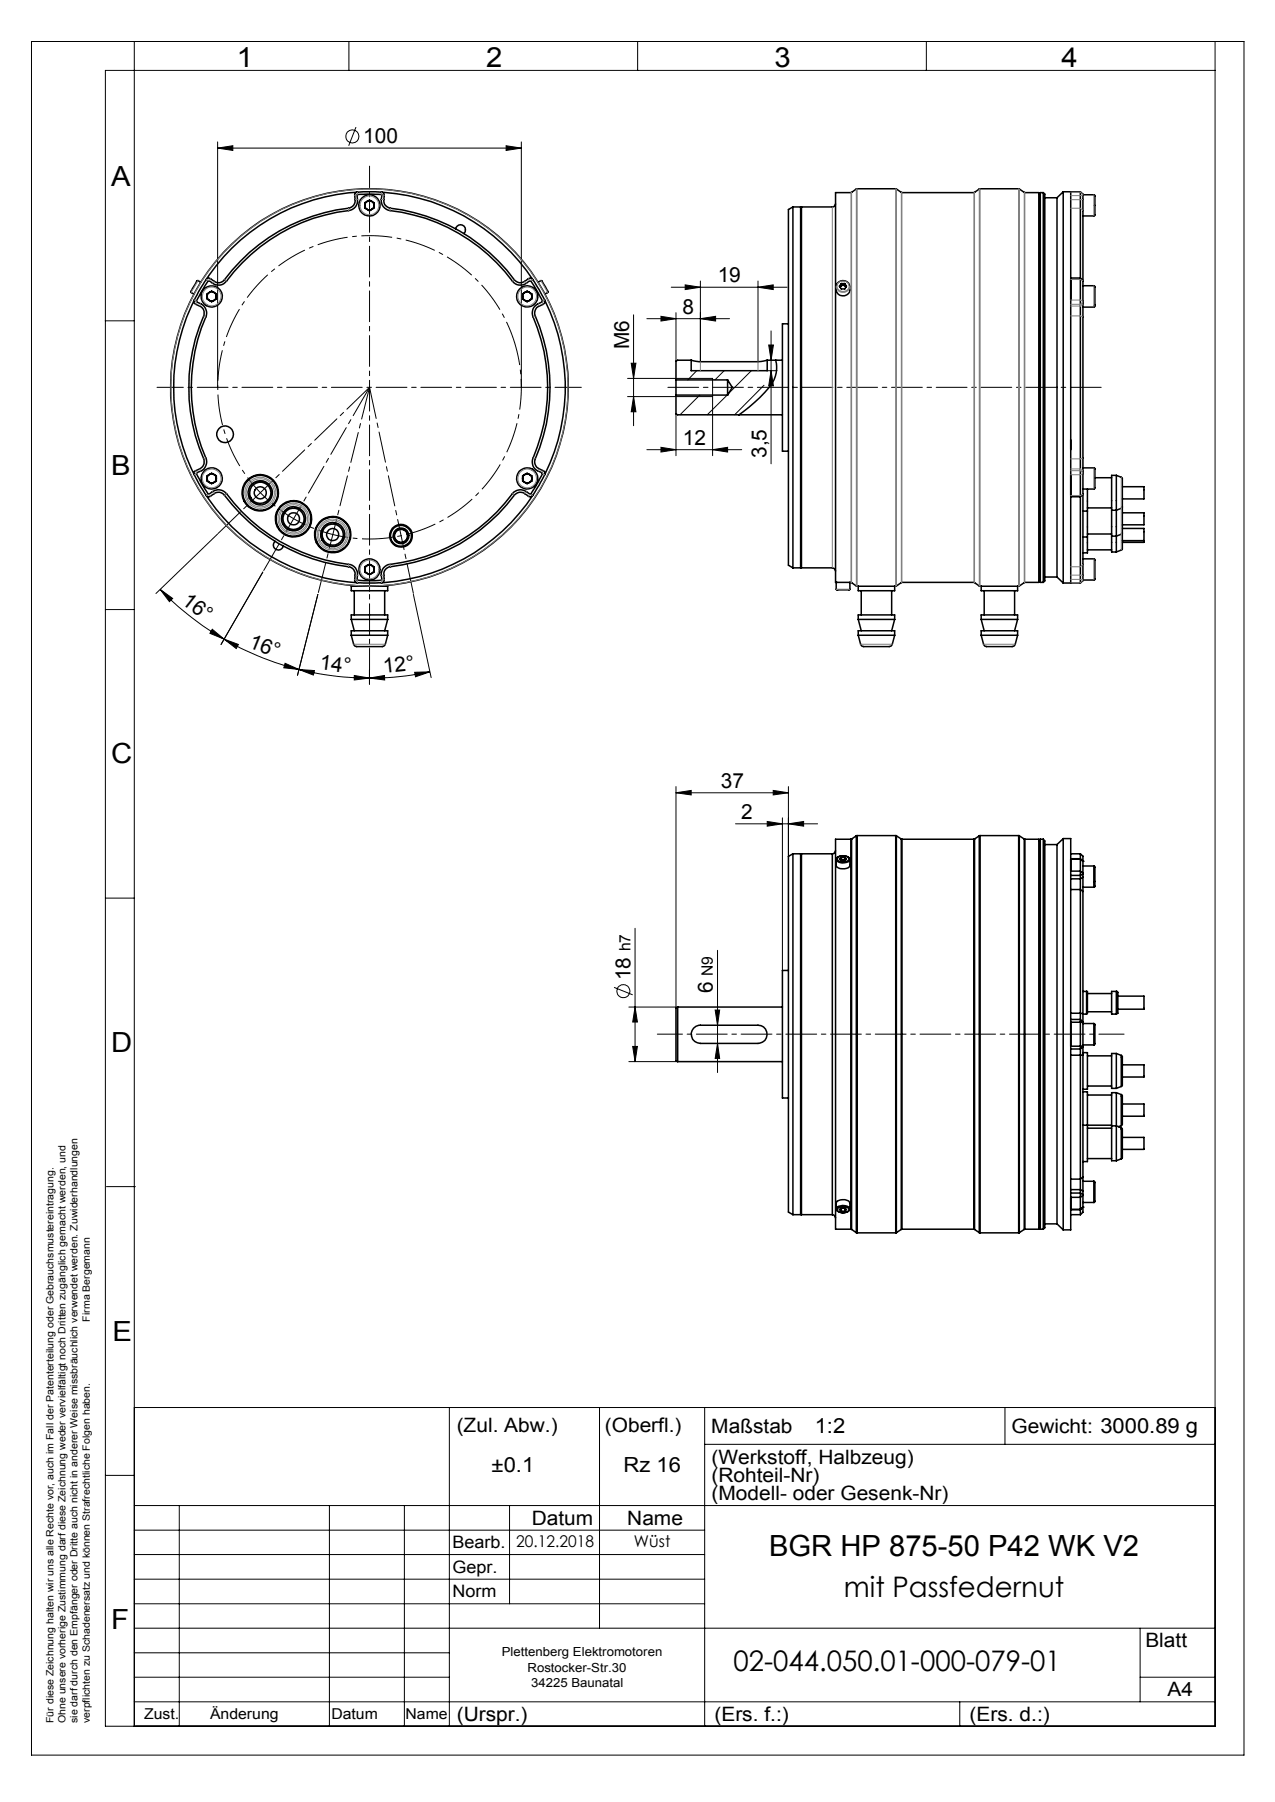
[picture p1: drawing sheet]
<svg xmlns="http://www.w3.org/2000/svg" width="210mm" height="297mm" viewBox="0 0 210 297" stroke-linecap="round" stroke-linejoin="round" font-family="sans-serif">
<g fill="none" stroke="#000" stroke-width=".16">
<path d="M5.2 6.8h199.7v282.5h-199.7zM22.1 6.8v277.7M57.5 6.8v4.8M105 6.8v4.8M152.6 6.8v4.8M200.1 6.8v277.7h-182.7v-272.9h182.7M35.8 24.4l2.5-.4v.8zM35.8 23.4v40.4M35.8 24.4h50.1M58.6 21l-1.2 3M83.4 24l2.5 .4-2.5 .4zM85.9 23.4v40.4"/>
<path d="M17.3 52.9h4.8M104 59.9h.7l-.3 2.5zM104.4 51.9v18.3M106.5 52.5h13.7M108.9 52.1l2.4 .4-2.4 .4zM110.6 47.3h19M111.3 51.5v8M112.9 47l2.5 .3-2.5 .4zM115.4 52.5l2.5-.4v.8zM115.4 46.3v13.3M124.8 47.3l2.6-.3v.7zM124.8 46.3v13.3"/>
<path d="M126.6 56.9h.8l-.4 2.5zM127 54.5v21.9M127.7 59.4h.3M103.4 62.4h14v12.7M103.4 65.4h14M104.4 65.4l.3 2.5h-.7zM106.5 74.1h15.7M108.9 73.7l2.4 .4-2.4 .4zM111.3 68.2v6.9M114.8 61.1l-1.5 1.5M115.3 65.1l-3.3 3.3M117.4 74.1l2.4-.4v.8z"/>
<path d="M119.3 61.1l-1.5 1.5M119.8 65.1l-3.3 3.3M123.8 61.1l-3.8 3.7M125.8 63.5l-4.8 4.9M126.4 61.1h1.6M127 61.1l.4 2.5h-.8zM26.4 97.2l2 1.4-.5 .6zM26.4 97.2a48 48 0 0 0 10.5 8.1M35.8 88l-10.1 9.8M43.3 94.3l-6.9 11.9M52.4 98l-3.4 13.3M68.1 98l2.9 13.7"/>
<path d="M17.4 100.5h4.7M35 103.7l1.9 1.6-2.3-.9zM36.9 105.3l2.4 .9-.4 .7zM36.9 105.3a47.4 47.4 0 0 0 12.3 5M47 109.3l2.2 1-2.5-.2zM49.2 110.3l2.6 .2-.2 .8zM49.2 110.3a48.5 48.5 0 0 0 11.7 1.5M58.3 111.3l2.6 .5-2.6 .3zM60.9 111.8l2.4-.5 .1 .8zM60.9 110.4v2.4M68.3 110.8l2.5-.1-2.4 .8zM70.8 110.7a47 47 0 0 1-9.9 1.1"/>
<path d="M111.3 130.7l2.5-.4v.7zM111.3 129.6v36.5M111.3 130.7h18.6M121.1 135.8h13.6M126.4 135.4l2.5 .4-2.5 .4zM127.4 130.3l2.5 .4-2.5 .3zM128.9 134.8v25.1M129.9 135.8l2.5-.4v.8zM129.9 129.6v11.5M17.4 148h4.7M104.6 153v22M118.2 156.6v20.2"/>
<path d="M101.1 162.7l3.1 1.3M103.6 166h8M103.6 175h8M104.2 172.5h.8l-.4 2.5zM104.6 166l.4 2.4h-.8zM117.8 166.5h.7l-.3 2.5zM118.2 172l.3 2.4h-.7zM17.5 195.6h4.8M22.1 232h178M74 232v52.5M98.7 232v36.4M116.1 238.1h84"/>
<path d="M116.1 232v52.5M165.5 232v6.1M17.4 243.2h4.7M22.1 256.2h94M22.1 252.2h94M22.1 248.1h178M29.5 248.1v36.4M54.3 248.1v36.4M66.6 248.1v36.4M83.9 248.1v16.2M22.1 264.3h94M22.1 260.3h94"/>
<path d="M22.1 268.4h178M22.1 272.4h51.9M22.1 276.4h51.9M187.8 276.4h12.3M187.8 268.4v12.1M22.1 280.5h178M158.1 280.5v4"/>
<circle cx="58" cy="22.5" r="1.08"/>
<circle cx="102.7" cy="163.4" r="1.08"/>
</g>
<path d="M84.8 56.5a25 25 0 0 0-41.9-10 25 25 0 0 0 11.4 41.5 25 25 0 0 0 30.8-30.1l-.3-1.4" fill="none" stroke="#000" stroke-width=".16" stroke-dasharray="5.1 .8 .8 .8" stroke-dashoffset="1.3" stroke-linecap="butt"/>
<path d="M182 63.8h-72.6" fill="none" stroke="#000" stroke-width=".16" stroke-dasharray="5.1 .8 .8 .8" stroke-dashoffset="-.6"/>
<path d="M108.3 170.4h76.8" fill="none" stroke="#000" stroke-width=".16" stroke-dasharray="5.1 .8 .8 .8" stroke-dashoffset=".9"/>
<path d="M60.9 27.4v83" fill="none" stroke="#000" stroke-width=".16" stroke-dasharray="5.1 .8 .8 .8" stroke-dashoffset="1.5"/>
<path d="M25.9 63.8h69.8" fill="none" stroke="#000" stroke-width=".16" stroke-dasharray="5.1 .8 .8 .8" stroke-dashoffset=".7"/>
<path d="M60.9 63.8l7.2 34.2" fill="none" stroke="#000" stroke-width=".16" stroke-dasharray="5.1 .8 .8 .8" stroke-dashoffset="-.2"/>
<path d="M60.9 63.8l-8.5 34.2M60.9 63.8l-17.6 30.5" fill="none" stroke="#000" stroke-width=".16" stroke-dasharray="5.1 .8 .8 .8" stroke-dashoffset="-.3"/>
<path d="M60.9 63.8l-25 24.2" fill="none" stroke="#000" stroke-width=".16" stroke-dasharray="5.1 .8 .8 .8" stroke-dashoffset="-.1"/>
<g fill="#000">
<path d="M35.8 24.4l2.5-.4v.8zM83.4 24l2.5 .4-2.5 .4z"/>
<path d="M108.9 52.1l2.4 .4-2.4 .4zM115.4 52.5l2.5-.4v.8zM112.9 47l2.5 .3-2.5 .4zM124.8 47.3l2.6-.3v.7zM108.9 73.7l2.4 .4-2.4 .4zM117.4 74.1l2.4-.4v.8zM111.3 130.7l2.5-.4v.7zM127.4 130.3l2.5 .4-2.5 .3zM126.4 135.4l2.5 .4-2.5 .4zM129.9 135.8l2.5-.4v.8z"/>
<path d="M104.4 65.4l.3 2.5h-.7zM104 59.9h.7l-.3 2.5zM127 61.1l.4 2.5h-.8zM126.6 56.9h.8l-.4 2.5zM118.2 172l.3 2.4h-.7zM117.8 166.5h.7l-.3 2.5z"/>
<path d="M26.4 97.2l2 1.4-.5 .6zM35 103.7l1.9 1.6-2.3-.9z"/>
<path d="M36.9 105.3l2.4 .9-.4 .7zM47 109.3l2.2 1-2.5-.2z"/>
<path d="M49.2 110.3l2.6 .2-.2 .8zM58.3 111.3l2.6 .5-2.6 .3z"/>
<path d="M60.9 111.8l2.4-.5 .1 .8zM68.3 110.8l2.5-.1-2.4 .8z"/>
<path d="M104.6 166l.4 2.4h-.8zM104.2 172.5h.8l-.4 2.5z"/>
</g>
<g fill="none" stroke="#000" stroke-width=".25">
<path d="M58.9 31.7a32.1 32.1 0 0 0-24.9 14.4M58.9 31.7h3.9M58.9 31.7a.49 .49 0 0 0-.5 .5 1.47 1.47 0 0 1-1 2.1 29.7 29.7 0 0 0-20.6 12 1.48 1.48 0 0 1-2.1-.4 .45 .45 0 0 0-.7 .2M60.1 33.4l.8-.4 .7 .4v.9l-.7 .4-.8-.4zM62.8 31.7a32 32 0 0 1 24.9 14.4M62.8 31.7a.49 .49 0 0 1 .5 .5l-.1 .7a1.27 1.27 0 0 0 1.1 1.4 29.7 29.7 0 0 1 20.6 12 1.48 1.48 0 0 0 2.1-.4 .45 .45 0 0 1 .7 .2M75 37.7a.83 .83 0 0 1 1.3-.5 .83 .83 0 0 1 .1 1.3M130.6 34.1v59.5M130.6 34.1h1.3v59.5h-1.3M130.6 34.1l-.7 .4v58.7l.7 .4M132 34.1v59.5M132 34.1l-.1 .2"/>
<path d="M137.6 33.6a.54 .54 0 0 1-.5 .5h-5.1M171.3 31.7v64.3M171.3 31.7h.5M171.3 31.7l-.2 .3M171.8 31.7v64.3M171.8 31.7a.89 .89 0 0 1 .3 1v63l-.3 .3M172.1 32.6h2M174.1 32.6v62.5M175.1 31.6v64.5M175.1 31.6h2.8M175.1 31.6l-1 1M176.4 31.7v64.4"/>
<path d="M177.9 31.6v14.2M177.9 31.6l.5 .4v14.2M178.4 32.1h1.8l.1 .1v3.4h-1.9M32 49.5a32.3 32.3 0 0 0 0 28.7M32 49.5a.49 .49 0 0 0 .2 .7 1.5 1.5 0 0 1 1.4 1.4v.3a30.1 30.1 0 0 0 0 24 1.51 1.51 0 0 1-1.4 1.7 .46 .46 0 0 0-.2 .6M33.1 46.5l-.5-.3h-.1l-.2 .3-.9 1.5 .1 .2 .4 .3M34 46.1l-2 3.4M34.1 48.4l.8-.4 .7 .4v.9l-.7 .4-.8-.4zM34.3 46.2h.1a1.94 1.94 0 0 0 2.9 .1 29.6 29.6 0 0 1 20.4-11.7 1.89 1.89 0 0 0 1.1-2.5l1.6-.1 2.5 .1a1.82 1.82 0 0 0 1.3 2.6 29.5 29.5 0 0 1 20.4 11.9 1.99 1.99 0 0 0 2.7-.4l1.4 2.2 .7 1.3a1.92 1.92 0 0 0-1.6 2.5 29.5 29.5 0 0 1-.1 23.6v.3a1.95 1.95 0 0 0 1.6 1.9l-.6 1.4-1.4 2.1a1.92 1.92 0 0 0-2.9-.1 29.3 29.3 0 0 1-20.5 11.7 2.01 2.01 0 0 0-1 2.5 15.3 15.3 0 0 1-4.1 0 1.84 1.84 0 0 0-1.4-2.6 29.6 29.6 0 0 1-20.3-11.9 1.95 1.95 0 0 0-2.7 .4l-1.4-2.1-.7-1.4a1.86 1.86 0 0 0 1.6-2.5 29.5 29.5 0 0 1 .1-23.6 1.96 1.96 0 0 0-1.7-2.2zM86.1 48.4l.7-.4 .8 .4v.9l-.8 .4-.7-.4zM87.7 46.1l2 3.4M88.6 46.5l.5-.3 .2 .1 .6 1 .4 .8-.6 .4"/>
<path d="M89.7 49.5a32.2 32.2 0 0 1 0 28.7M89.7 49.5a.49 .49 0 0 1-.2 .7 1.82 1.82 0 0 0-1.3 .9l-.1 .5a30.5 30.5 0 0 1 0 24.3 1.51 1.51 0 0 0 1.4 1.7 .46 .46 0 0 1 .2 .6M113.8 59.4l1.3 .2h9.7l1.6-.2M113.8 59.4h-2.2l-.3 .1v3.1M113.8 59.4v1.7h12.6v-1.7M126.4 59.4h2.5M127.7 59.4a4.7 4.7 0 0 1-1 4.4 26.1 26.1 0 0 1-5 4.6M129.9 53.4h-1v21h1M137.9 46.7a1.22 1.22 0 0 1 1.7-.1 1.22 1.22 0 0 1 .2 1.7 1.22 1.22 0 0 1-1.7 .2 1.58 1.58 0 0 1-.2-1.8zM138.4 47.2a.53 .53 0 0 1 .9 0M138.4 47.2v.1zM138.6 46.7l-.3 .5 .3 .4h.5l.3-.4-.3-.5"/>
<path d="M138.6 46.7h.5M138.6 46.7v.3M138.6 47l-.2 .2M138.6 47h.5M139.1 47l.2 .2M139.1 46.7v.3M139.3 47.2v.1zM176.4 46.1v3.4M176.4 45.8h1.5M177.9 45.8v36.1M177.9 45.8l.5 .4M178.4 47.1h1.8l.1 .1v3.3l-1.9 .1"/>
<path d="M178.4 46.2v35.3M32 78.2l2 3.5M34.1 78.4l.8-.4 .7 .4v.9l-.7 .4-.8-.4zM86.1 78.4l.7-.4 .8 .4v.9l-.8 .4-.7-.4zM89.7 78.2l-2 3.5M111.3 62.6v2.5M111.3 65.1v3.1l.3 .2h17.3M111.3 62.6h8.5M111.3 65.1h8.5M119.8 62.6v2.5M119.8 62.6l.8 1.2-.8 1.3M176.4 72.5v1.6"/>
<path d="M176.4 78.2v3.5M178.4 77.1h1.8l.1 .1v3.3l-1.9 .1M180.3 78.7h2.8M183.9 78.3l1 .5v4.7M183.9 78.3v5.8M183.9 78.3h-.8v5.8M34 81.7a32.4 32.4 0 0 0 24.9 14.4M34 81.7a.47 .47 0 0 0 .7 .1 1.56 1.56 0 0 1 1.9-.5 34 34 0 0 0 9.4 8.3 32.9 32.9 0 0 0 11.9 4l.4 .5a2.13 2.13 0 0 1 .1 1.5l.1 .3 .4 .2M45.3 89.2a.83 .83 0 0 0 .1 1.4 .83 .83 0 0 0 1.3-.6M57.9 96.6h6v.8h-6zM58.3 96.5v.1M58.3 97.4v3.9"/>
<path d="M58.9 96.1h3.9M60.1 93.4l.8-.4 .7 .4v.9l-.7 .4-.8-.4zM63.4 96.5v.1M63.4 97.4v3.9M66.1 87.2h.1M67.1 88.1l.1 .1M87.7 81.7a32.3 32.3 0 0 1-24.9 14.4M87.7 81.7a.47 .47 0 0 1-.7 .1 1.58 1.58 0 0 0-1.9-.5l-.2 .2a29.8 29.8 0 0 1-20.8 11.9l-.5 .3-.3 .4-.1 .4 .1 1a.49 .49 0 0 1-.5 .6M131.9 93.4l.1 .2M132 93.6h5.1a.62 .62 0 0 1 .5 .5M137.7 96l.1 1.2h2.1l.1-1.2M137.7 96h-.1v-64.3h2.6l.9-.6h6.5l1 .6h11.8l.9-.6h6.6l.9 .6h2.3v64.3h-2.4l-.8 .6h-.3"/>
<path d="M137.7 96h2.3M140 96h.2l.8 .6h.4M141.4 96.6v.8h6v-.8M141.4 96.6h6M141.9 97.4v3.9M146.9 97.4v3.9M147.4 96.6h.2l.9-.6h12l.8 .6h.3M161.6 96.6v.8h6v-.8M161.6 96.6h6M162.1 97.4v3.9M167.1 97.4v3.9M171.1 95.7l.2 .3"/>
<path d="M171.3 96h.5M172.1 95.1h2M174.1 95.1l1 1M175.1 96.1h2.8M176.4 81.9h1.5M177.9 81.9v14.2M178.4 92.1h1.8l.1 .1v3.4h-1.9M178.4 81.5v14.2l-.5 .4M178.4 84.2h.7M178.4 88.5h.7M178.4 81.5l-.5 .4M179.1 80.6v3.6"/>
<path d="M179.1 84.2v4.3M179.1 88.5v2.6h-.7M179.1 83.7h4M179.1 88h4M179.1 90.6h4M183.1 84.1v4.3M183.1 88.4v2.6h.8M183.1 84.1h.8M183.1 88.4h.8M183.9 84.1v4.3M183.9 88.4v2.6M184.9 83.5l-.2 .3-.8 .3"/>
<path d="M184.9 87.8l-.1 .2-.9 .4M184.9 87.8v2.7l-1 .5M184.9 83.5v4.3M184.9 80.2h3.5v2h-3.5M184.9 84.5h3.5v2h-3.5M184.9 87.1h3.5v2M184.9 89.1h3.5M188.4 89.1v.3h-3.5M57.9 104.7l.4 1.6a.68 .68 0 0 0 .8 .3l4.1-.1 .3-.3 .4-1.5M57.9 102.1h6M57.9 102.1v-.8h6v.8M57.9 104.7h6"/>
<path d="M57.9 104.7v-.7h6v.7M57.9 102.1l.4 1.9M63.9 102.1l-.5 1.9M141.4 104.7l.3 1.5 .2 .3 .3 .1 4.5-.1 .3-.3 .4-1.5M141.4 102.1h6M141.4 102.1v-.8h6v.8M141.4 104.7h6M141.4 104.7v-.7h6v.7M141.4 102.1l.5 1.9M147.4 102.1l-.5 1.9M161.6 104.7l.4 1.5 .2 .3 .3 .1 4.5-.1 .2-.3 .4-1.5M161.6 102.1h6"/>
<path d="M161.6 104.7h6M161.6 104.7v-.7h6v.7M161.6 102.1v-.8h6v.8M161.6 102.1l.5 1.9M167.6 102.1l-.5 1.9M140.2 138.3h-2.6v64.3h2.6M140.2 138.3v64.3M140.3 138.3h-.1M140.3 138.3v64.3M141 137.8v65.4M141 137.8l-.7 .5M141.2 137.7l-.2 .1"/>
<path d="M141.2 137.7v65.5M141.2 137.7h6.3M147.5 137.7l.1 .1M147.5 137.7v65.5M147.6 137.8v65.4M147.6 137.8l.8 .5M148.4 138.3h.2M148.4 138.3v64.3M148.6 138.3v64.3M148.6 138.3h11.8M160.4 138.3v64.3M160.5 138.3h-.1"/>
<path d="M160.5 138.3v64.3M161.3 137.8v65.4M161.3 137.8l-.8 .5M161.4 137.7l-.1 .1M161.4 137.7v65.5M161.4 137.7h6.4M167.8 137.7l.1 .1M167.8 137.7v65.5M167.9 137.8v65.4M167.9 137.8l.8 .5M168.7 138.3h.1M168.7 138.3v64.3"/>
<path d="M168.8 138.3h2.3v64.3h-2.3M168.8 138.3v64.3M171.3 138.3v64.3M171.3 138.3h.5M171.3 138.3l-.2 .3M171.8 138.3a.69 .69 0 0 1 .3 .8v62.7a.69 .69 0 0 1-.3 .8M171.8 138.3v64.3M172.1 139.2h2M174.1 139.2v62.5M175.1 138.2v64.5M175.1 138.2h1.3v64.5h-1.3M175.1 138.2l-1 1"/>
<path d="M129.9 159.9h-1v21.1h1M130.6 140.7v59.5M130.6 140.7h1.3v59.5h-1.3M130.6 140.7l-.7 .4v58.7l.7 .4M132 140.7v59.5M132 140.7l-.1 .2M132 140.7h5.1M137.1 140.7v59.5M137.6 140.2a.54 .54 0 0 1-.5 .5M137.7 141.7a.96 .96 0 0 1 1.4-.6 .83 .83 0 0 1 .9 .6M137.7 141.7v.9a1.41 1.41 0 0 0 2.2 .2l.1-1.1M137.7 141.7a1.4 1.4 0 0 0 2.3 0"/>
<path d="M138 141.3a1.55 1.55 0 0 1 1.8 .2 .94 .94 0 0 1-1.3 .5 .54 .54 0 0 1-.6-.5zM138.6 141.3v.5M138.6 141.3l-.3 .3 .3 .2h.5l.3-.2-.3-.3M138.6 141.3h.5M138.6 141.8h-.1M138.6 141.8h.5M139.1 141.3v.5M139.1 141.8h.1M176.4 140.7h1.5M176.4 141.5h1.5M176.4 146.6h1.5M176.4 144.8h1.5"/>
<path d="M176.4 144.3h1.5M177.9 146.6v20.4M177.9 144.8v1.8M177.9 143.6v.7M177.9 141.6v2M177.9 141.6h-1.5v2h1.5M177.9 141.5v.1M177.9 140.7v.8M177.9 140.7l.5 .4v.9M177.9 144.3v.5M177.9 141.5l.5 .5M177.9 146.6l.5 .3"/>
<path d="M177.9 143.6l.5 .3M177.9 141.6l.5 .4M178.4 146.9v20.2M178.4 144.6v2.3M178.4 143.9v.1M178.4 142v1.9M178.4 142h.1M178.4 144v.6M178.4 142.7h1.8M178.4 146.2h1.8M178.4 144.6l-.5 .2M178.4 144l-.5 .3"/>
<path d="M180.2 142.7l.1 .2v3.2l-.1 .1M180.2 142.7v3.5M111.6 166l-.3 .1v8.7l.3 .2M111.6 166v9M111.6 175h17.3M111.6 166h17.3M114.2 169.5l.4-.3 .5-.2h9.7a1.5 1.5 0 0 1 1.5 1.5 1.5 1.5 0 0 1-1.5 1.5h-9.4a1.5 1.5 0 0 1-1.4-.9 1.5 1.5 0 0 1 .2-1.6zM176.4 172.9h1.5M176.4 168h1.5M176.4 173.9h1.5M176.4 167h1.5M177.9 173.9v20.4"/>
<path d="M177.9 168.5v3.9M177.9 168.5h-1.5v3.9h1.5M177.9 172.4v.5M177.9 168v.5M177.9 172.9v1M177.9 167v1M177.9 168l.5 .4M177.9 168.5h.5M177.9 167l.5 .1M178.4 173.5h.7v6h-.7M178.4 179.9h.7v11.5h-.7M178.4 173.9v20.1"/>
<path d="M178.4 168.5v3.9M178.4 172.4v.1M178.4 168.4v.1M178.4 172.5v1.4M178.4 167.1v1.3M178.4 167.1h.6M178.4 163.4h.6M178.4 168.7h1.8M178.4 172.2h1.8M178.4 172.5l-.5 .4M178.4 173.9h-.5M178.4 172.4h-.5"/>
<path d="M179 163.4h.1M179 163.4v3.7M179 163.4l.1 .1v3.5l-.1 .1M179.1 166.8h4M179.1 163.8h4M179.1 179h4M179.1 174h4M180.2 168.7l.1 .1v3.3l-.1 .1M180.2 168.7v3.5M183.9 163.4h-.8v3.7h.8M183.9 163.4h.1M183.9 163.4v3.7"/>
<path d="M183.9 163.4l.2 .1v3.5l-.2 .1M183.9 173.6v5.8M183.9 173.6h-.8v5.8h.8M183.9 173.6l.8 .4M184.1 164.2h4.3v2.1h-4.3M184.7 174l.2 .1v4.8l-.2 .2M184.7 174v5.1M184.7 179.1l-.8 .3M184.9 175.5h3.5v2h-3.5M137.7 199.2v-.9a1.43 1.43 0 0 1 2.2-.2l.1 1.1a1.46 1.46 0 0 0-2.2-.1 .55 .55 0 0 0 .6 .7 1.29 1.29 0 0 0 1.6-.5M138 199.1l.2-.1a1.35 1.35 0 0 1 1.6 .3 1.06 1.06 0 0 1-1.6 .4l-.3-.2zM138.5 199.1h.7"/>
<path d="M138.6 199.1v.5M138.6 199.6h.5M138.6 199.6l-.3-.2 .3-.3h.5l.3 .3-.3 .2M138.6 199.1h.5M139.1 199.1v.5M176.4 199.4h1.5M176.4 194.3h1.5M176.4 196.1h1.5M176.4 196.6h1.5M177.9 194.3v1.8M177.9 196.6v.7M177.9 197.3v2"/>
<path d="M177.9 197.3h-1.5v2h1.5M177.9 199.3v.1M177.9 199.4v.8M177.9 196.1v.5M177.9 196.1l.5 .2M177.9 196.6l.5 .3M178.4 194v2.3M178.4 196.9v.1M178.4 197v2M178.4 199h.1M178.4 199v.8l-.5 .4M178.4 196.3v.6"/>
<path d="M178.4 185.5h4.7M178.4 194.7h1.8M178.4 198.2h1.8M178.4 199l-.5 .4M178.4 194l-.5 .3M178.4 197l-.5 .3M178.4 199l-.5 .3M179.1 191h4M179.1 185.9h4M179.1 180.5h4M180.2 194.7l.1 .1v3.3l-.1 .1M180.2 194.7v3.5"/>
<path d="M183.1 185.6v5.7h.8M183.1 185.6h.8M183.9 185.6v5.7M183.9 180.1v5.5M183.9 180.1h-.8v5.5M183.9 185.6l.8 .3M183.9 180.1l.8 .3M184.7 185.9l.2 .2v4.7l-.2 .2M184.7 180.4l.2 .1v4.8l-.2 .2M184.7 185.9v5.1M184.7 180.4v5.1M184.7 191l-.8 .3"/>
<path d="M184.7 185.5l-.5 .2M184.9 187.5h3.5v1.9h-3.5M184.9 182h3.5v2h-3.5M131.9 200.1l.1 .1M132 200.2h5.1M137.1 200.2a.62 .62 0 0 1 .5 .5M140.2 202.6h.1M140.3 202.6l.7 .6M141 203.2h.2M141.2 203.2h6.3M147.6 203.2h-.1M148.4 202.6l-.8 .6"/>
<path d="M148.6 202.6h-.2M148.6 202.6h11.8M160.4 202.6h.1M160.5 202.6l.8 .6M161.3 203.2h.1M161.4 203.2h6.4M167.9 203.2h-.1M168.7 202.6l-.8 .6M168.8 202.6h-.1M171.1 202.3l.2 .3M171.3 202.6h.5M172.1 201.7h2"/>
<path d="M174.1 201.7l1 1M176.4 200.2h1.5"/>
<circle cx="60.8" cy="33.8" r="1.74"/>
<circle cx="60.8" cy="33.8" r=".75"/>
<circle cx="34.9" cy="48.8" r="1.76"/>
<circle cx="34.9" cy="48.9" r=".76"/>
<circle cx="86.8" cy="48.9" r="1.74"/>
<circle cx="86.8" cy="48.9" r=".76"/>
<circle cx="34.9" cy="78.8" r="1.74"/>
<circle cx="34.9" cy="78.9" r=".75"/>
<circle cx="37.1" cy="71.6" r="1.39"/>
<circle cx="60.8" cy="63.9" r="32.7"/>
<circle cx="86.8" cy="78.8" r="1.75"/>
<circle cx="86.8" cy="78.9" r=".75"/>
<circle cx="42.9" cy="81.2" r="2.88"/>
<circle cx="42.9" cy="81.2" r="2"/>
<circle cx="42.9" cy="81.2" r="3"/>
<circle cx="42.9" cy="81.2" r="1.76"/>
<circle cx="42.9" cy="81.2" r="1"/>
<circle cx="48.3" cy="85.5" r="1.74"/>
<circle cx="48.3" cy="85.5" r=".99"/>
<circle cx="48.3" cy="85.5" r="2"/>
<circle cx="48.4" cy="85.5" r="2.99"/>
<circle cx="48.4" cy="85.5" r="2.87"/>
<circle cx="54.8" cy="88.1" r="3"/>
<circle cx="54.8" cy="88.1" r="1.74"/>
<circle cx="54.8" cy="88.1" r=".99"/>
<circle cx="54.8" cy="88.1" r="2"/>
<circle cx="54.8" cy="88.1" r="2.88"/>
<circle cx="60.8" cy="93.8" r="1.74"/>
<circle cx="60.8" cy="93.9" r=".77"/>
<circle cx="66" cy="88.3" r="1.88"/>
<circle cx="66" cy="88.3" r="1.73"/>
<circle cx="66" cy="88.3" r="1.16"/>
<circle cx="66.1" cy="88.3" r="1.3"/>
<circle cx="66.1" cy="88.3" r="1.08"/>
</g>
<g fill="none" stroke="#808080" stroke-width=".16">
<path d="M57.4 34.3v.4M58.8 32.2h-.4M58.9 31.7v.4M58.9 32.9h-.4M62.8 32.9h.4M62.8 31.7v.4M62.9 32.2h.4M64.3 34.3l-.1 .4M137.1 34.1v59.5M140.2 31.7v64.3M140.3 31.7v64.3M141 31.1v65.5"/>
<path d="M141.2 31.1v65.5M147.5 31.1v65.5M147.6 31.1v65.5M148.4 31.7v64.3M148.6 31.7v64.3M160.4 31.7v64.3M160.5 31.7v64.3M161.3 31.1v65.5M161.4 31.1v65.5M167.8 31.1v65.5M167.9 31.1v65.5M168.7 31.7v64.3"/>
<path d="M168.8 31.7v64.3M176.4 34.3h1.5l.5 .4M176.4 31.7h1.5l.5 .4M178.4 32.9h-2M178.4 32.2h-2M180.2 32.1v3.5M32 49.5l.3 .1M32.4 49.8l-.2 .4M32.6 46.2l-1.1 2M33.1 50.1l-.2 .3M33.5 52.1l.4 .1M34 46.1l.3 .2"/>
<path d="M34.7 45.9l-.3 .3M35.2 46.4l-.2 .3M37 46.1l.3 .2M84.7 46.1l-.3 .2M86.5 46.4l.2 .3M87 45.9l.3 .3M87.7 46.1l-.3 .2M88.2 52.1l-.4 .1M88.7 50.1l.1 .3M89.1 46.2l1.1 2M89.3 49.8l.2 .4M89.7 49.5l-.3 .1"/>
<path d="M115.4 59.6v1.5M124.8 59.6v1.5M137.7 47.2a1.14 1.14 0 0 0 1.2 1 1.14 1.14 0 0 0 1.1-1M138 46.7a.98 .98 0 0 1 1.2-.3 .98 .98 0 0 1 .5 1.2 .98 .98 0 0 1-1.2 .4 .98 .98 0 0 1-.5-1.3zM176.4 52.1h1.5l.5 .1M176.4 49.5h1.5l.5 .1M176.4 46.1h1.5l.5 .2M178.4 49.8l-.5 .4h-1.5M178.4 50.1l-.5 .3h-1.5M180.2 47.1v3.5M32.2 77.6l.2 .3M32.3 78.1l-.3 .1"/>
<path d="M32.9 77.3l.2 .3M33.9 75.5l-.4 .1M87.8 75.5l.4 .1M88.8 77.3l-.1 .3M89.4 78.1l.3 .1M89.5 77.6l-.2 .3M176.4 77.6h1.5l.5 .3M176.4 77.3h1.5l.5 .3M178.4 75.5l-.5 .1h-1.5M178.4 78.1l-.5 .1h-1.5M180.2 77.1v3.5M184.7 78.7v12"/>
<path d="M34.3 81.5l-.3 .2M34.4 81.5l.3 .3M35 81l.2 .4M37.3 81.4l-.3 .2M57.4 93v.4M58.4 95.5h.4M58.5 94.8h.4M58.9 95.6v.5M62.8 95.6v.5M63.2 94.8h-.4M63.3 95.5h-.4M64.2 93l.1 .4"/>
<path d="M84.4 81.4l.3 .2M86.7 81l-.2 .4M87.3 81.5l-.3 .3M87.4 81.5l.3 .2M137.7 97.1h2.3M176.4 94.8h2M176.4 95.5h2M178.4 81.5l-.5 .2h-1.5M178.4 93l-.5 .4h-1.5M178.4 95.6l-.5 .5h-1.5M180.2 92.1v3.5M58.2 106.2h5.3"/>
<path d="M141.7 106.2h5.3M162 106.2h5.2"/>
<circle cx="60.9" cy="33.9" r="1.55"/>
<circle cx="34.9" cy="48.8" r="1.56"/>
<circle cx="86.8" cy="48.9" r="1.55"/>
<circle cx="34.9" cy="78.8" r="1.54"/>
<circle cx="60.8" cy="63.9" r="32.7"/>
<circle cx="86.8" cy="78.9" r="1.55"/>
<circle cx="42.9" cy="81.2" r="2.56"/>
<circle cx="42.9" cy="81.2" r="2.32"/>
<circle cx="48.4" cy="85.5" r="2.55"/>
<circle cx="48.4" cy="85.5" r="2.33"/>
<circle cx="54.8" cy="88.1" r="2.56"/>
<circle cx="54.8" cy="88.1" r="2.33"/>
<circle cx="60.9" cy="93.9" r="1.55"/>
</g>
<text font-size="4.8" x="126.7" y="256.5">BGR HP 875-50 P42 WK V2</text>
<g font-size="4.7">
<text x="139" y="263.3">mit Passfedernut</text>
<text x="120.8" y="275.5">02-044.050.01-000-079-01</text>
</g>
<g font-size="4.6">
<text x="39" y="11">1</text>
<text x="80.1" y="11">2</text>
<text x="127.6" y="11">3</text>
<text x="174.8" y="11">4</text>
<text x="18.3" y="30.7">A</text>
<text x="18.3" y="78.3">B</text>
<text x="18.3" y="125.8">C</text>
<text x="18.3" y="173.4">D</text>
<text x="18.5" y="221">E</text>
<text x="18.3" y="268.5">F</text>
</g>
<g font-size="3.4">
<text x="59.8" y="23.6">100</text>
<text x="118.2" y="46.5">19</text>
<text x="112.4" y="51.7">8</text>
<text x="103.6" y="57.6" transform="rotate(-90 103.6 57.6)">M6</text>
<text x="112.5" y="73.3">12</text>
<text x="126.2" y="75.5" transform="rotate(-90 126.2 75.5)">3,5</text>
<text x="29.8" y="99.4" transform="rotate(38 29.8 99.4)">16°</text>
<text x="40.8" y="106.6" transform="rotate(22 40.8 106.6)">16°</text>
<text x="52.5" y="110.3" transform="rotate(7 52.5 110.3)">14°</text>
<text x="63.2" y="111" transform="rotate(-6 63.2 111)">12°</text>
<text x="118.7" y="129.9">37</text>
<text x="122.1" y="135">2</text>
<text x="103.8" y="161.6" transform="rotate(-90 103.8 161.6)">18</text>
<text x="117.4" y="163.7" transform="rotate(-90 117.4 163.7)">6</text>
<text x="134.2" y="236.1">1:2</text>
<text x="81" y="242.6">±0.1</text>
<text x="102.7" y="242.6">Rz 16</text>
</g>
<g font-size="3.3">
<text x="75.2" y="236">(Zul. Abw.)</text>
<text x="99.6" y="236">(Oberfl.)</text>
<text x="117.2" y="236.1">Maßstab</text>
<text x="166.6" y="236.1">Gewicht: 3000.89 g</text>
<text x="117.2" y="244.3">(Rohteil-Nr)</text>
<text x="117.2" y="241.3">(Werkstoff, Halbzeug)</text>
<text x="87.6" y="251.3">Datum</text>
<text x="103.3" y="251.3">Name</text>
<text x="117.2" y="247.3">(Modell- oder Gesenk-Nr)</text>
<text x="188.6" y="271.5">Blatt</text>
<text x="192.3" y="279.5">A4</text>
<text x="75.2" y="283.6">(Urspr.)</text>
<text x="117.7" y="283.6">(Ers. f.:)</text>
<text x="159.7" y="283.6">(Ers. d.:)</text>
</g>
<g font-size="2.8">
<text x="74.5" y="255.1">Bearb.</text>
<text x="74.5" y="263.3">Norm</text>
<text x="74.5" y="259.2">Gepr.</text>
</g>
<g font-size="2.7">
<text x="85" y="254.9">20.12.2018</text>
<text x="104.4" y="254.9">Wüst</text>
</g>
<g font-size="2.6">
<text x="103.8" y="156.8" transform="rotate(-90 103.8 156.8)">h7</text>
<text x="117.4" y="160.9" transform="rotate(-90 117.4 160.9)">N9</text>
</g>
<g font-size="2.5">
<text x="23.8" y="283.3">Zust.</text>
<text x="34.6" y="283.3">Änderung</text>
<text x="54.6" y="283.3">Datum</text>
<text x="66.8" y="283.3">Name</text>
</g>
<g font-size="2.1">
<text x="82.7" y="273">Plettenberg Elektromotoren</text>
<text x="86.9" y="275.5">Rostocker-Str.30</text>
<text x="87.5" y="278">34225 Baunatal</text>
</g>
<g font-size="1.6">
<text x="14.8" y="217.8" transform="rotate(-90 14.8 217.8)">Firma Bergemann</text>
<text x="8.8" y="284" transform="rotate(-90 8.8 284)">Für diese Zeichnung halten wir uns alle Rechte vor, auch im Fall der Patenterteilung oder Gebrauchsmustereintragung.</text>
<text x="10.8" y="284" transform="rotate(-90 10.8 284)">Ohne unsere vorherige Zustimmung darf diese Zeichnung weder vervielfältigt noch Dritten zugänglich gemacht werden, und</text>
<text x="12.8" y="284" transform="rotate(-90 12.8 284)">sie darf durch den Empfänger oder Dritte auch nicht in anderer Weise missbräuchlich verwendet werden. Zuwiderhandlungen</text>
<text x="14.8" y="284" transform="rotate(-90 14.8 284)">verpflichten zu Schadenersatz und können Strafrechtliche Folgen haben.</text>
</g>
</svg>
